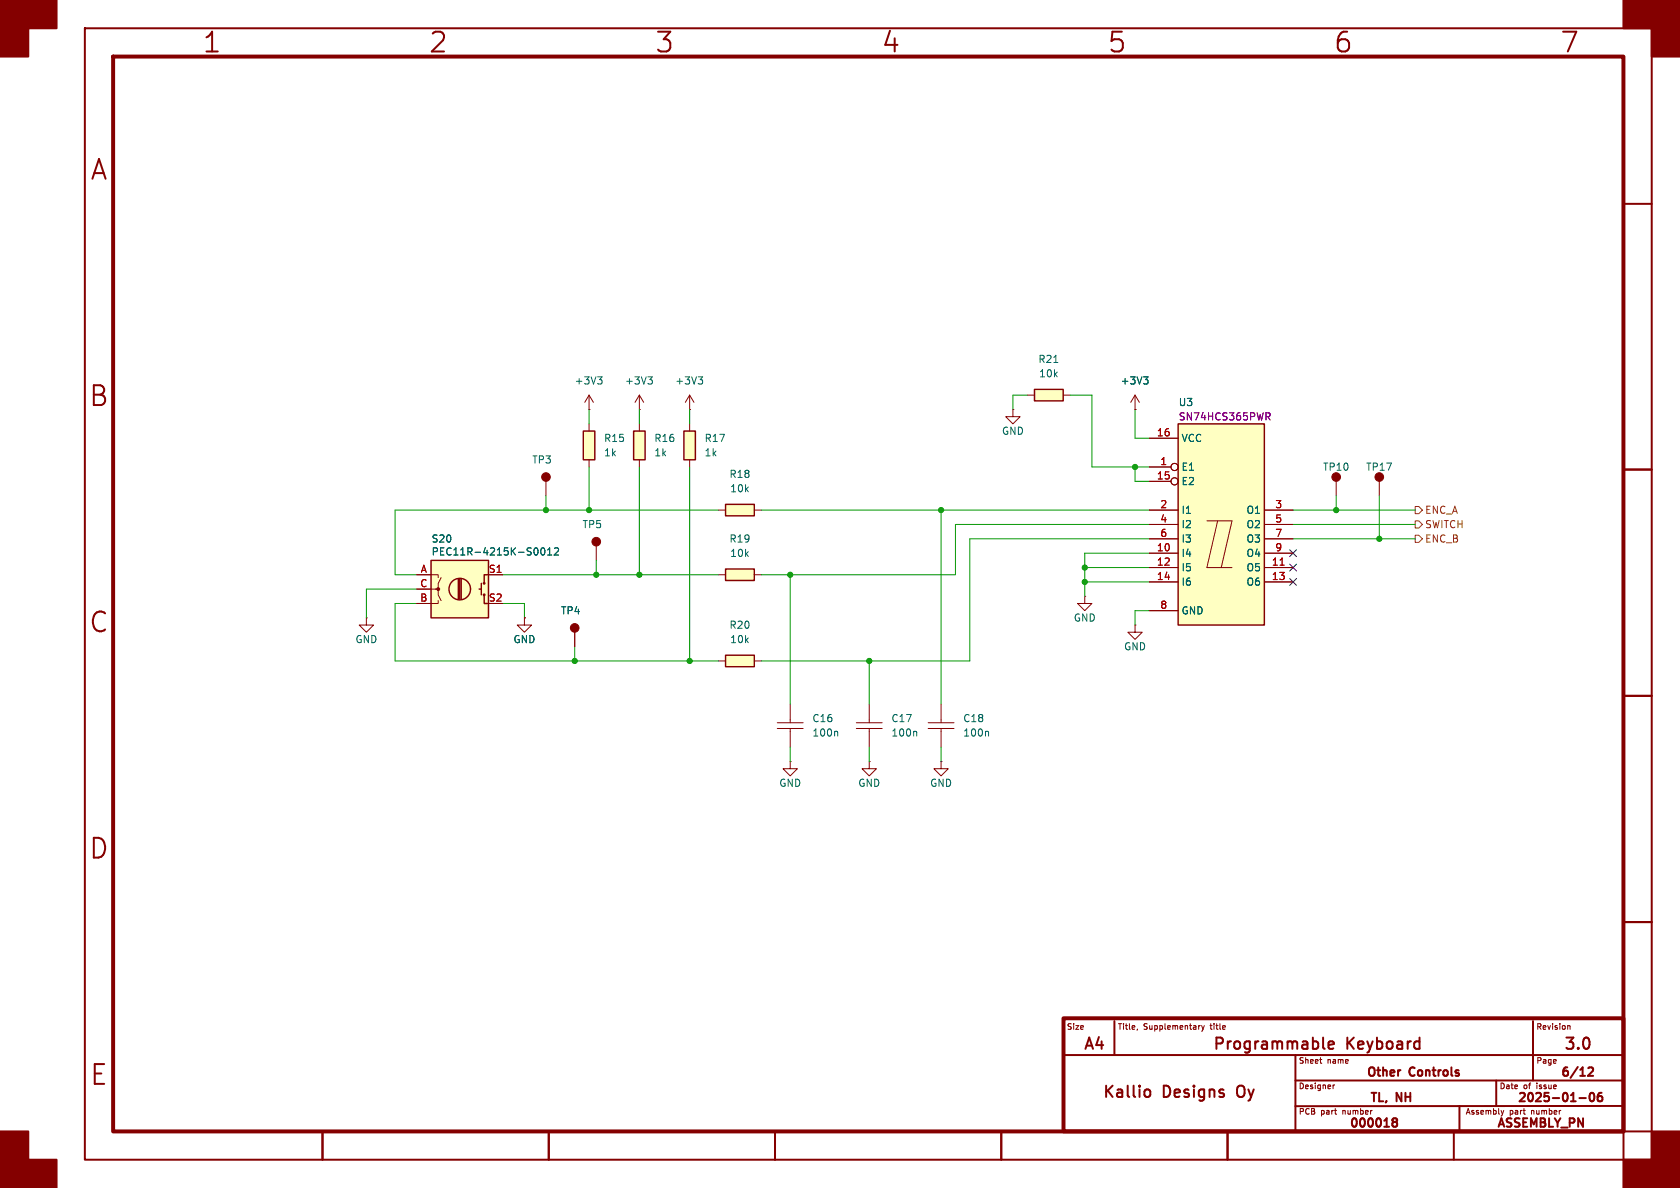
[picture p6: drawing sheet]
<svg xmlns="http://www.w3.org/2000/svg" width="297mm" height="210mm" viewBox="0 0 297 210" stroke-linecap="round" stroke-linejoin="round" font-family="sans-serif">
<g fill="none" stroke="#840000" stroke-width=".35">
<path d="M15 5h277v200h-277zM287 36h5M287 83h5M287 123h5M287 163h5M188 186.5h99M197 180.5v6M202.4 192.8a.54 .54 0 0 1 .5-.2 .54 .54 0 0 1 .5 .4v.5a.54 .54 0 0 1-.5 .4 .54 .54 0 0 1-.5-.2M229 186.5v13.5M229 191h58M233.9 183.4v1.7l.3 .3M234.9 184.7l.9-.1-.1-.4-.6-.1-.2 .3 .1 .9 .1 .1 .6-.1"/>
<path d="M246.4 198.3l-.3-.3 .3-.3 .5 .1 .1 .2-.3 .3M246.4 198.3l-.3 .3 .1 .4 .2 .2 .5-.1 .1-.2-.1-.4-.2-.2M246.4 198.3h.3M247.4 189.2h.2M250.8 184.1l.2 .1M251 183.4v2M251 185.3l-.2 .1M257.7 189.7l.2 .2-.2 .3M257.7 189.2l.2 .1M258 195.5v4.5M264.5 191v4.5M271 180.5v10.5"/>
<path d="M279.2 194.1h1.2M280.8 188.8l.6-.1 .2 .1v.3l-.9 1.1h.9M281.1 193.3l.3-.1a.81 .81 0 0 1 .5 .6 .81 .81 0 0 1-.3 .8l-.1 .1a.81 .81 0 0 1-.4-1.4zM283.1 193.2a.59 .59 0 0 0-.7 .6v.6l.2 .2 .4 .1 .2-.2 .1-.5-.2-.2h-.4l-.3 .2M287 195.5h-58M57 200v5M97 200v5M137 200v5M177 200v5M181 200h111M217 200v5M257 200v5"/>
<path d="M287 200v5"/>
</g>
<path d="M20 10h267v190h-267zM188 180h99v20h-99z" fill="none" stroke="#840000" stroke-width=".7"/>
<g fill="#840000" stroke="#840000" stroke-width=".35">
<path d="M0 0h10v5h-5v5h-5z"/>
<path d="M0 200h5v5h5v5h-10z"/>
<path d="M287 0h10v10h-5v-5h-5z"/>
<path d="M292 200h5v10h-10v-5h5z"/>
</g>
<g fill="none" stroke="#840000" stroke-width=".18">
<path d="M191.8 105.4v1.3h-1.3l1.3 1.3 1.2-1.3h-1.2M191.8 105.4h.1M137.4 127.8h4.6M137.4 128.8h4.6M139.7 124.5v3.3M139.7 128.8v3.3M201.1 181.9l-.1 .2M212.1 181.3h.1M212.4 181.3l.3 .7M212.7 182l-.3 .3M212.9 181.3l-.2 .7M233.3 187.3h.4"/>
<path d="M233.6 188h.1M235.7 191.8v.7M236 191.8l-.3 .2M265.4 196.3l.2 .7M265.6 197l-.1 .2M265.8 196.3l-.2 .7M277.2 181.3h.3l.1 .7"/>
</g>
<path d="M147.9 129.3l.2 .2v.6" fill="none" stroke="#006464" stroke-width=".18"/>
<path d="M128.3 115.8h5v2.1h-5z" fill="#ffffc2"/>
<path d="M128.3 115.8h5v2.1h-5z" fill="none" stroke="#840000" stroke-width=".25"/>
<path d="M127 116.8h1.3M133.3 116.8h1.3M200.7 110.5v1.3h-1.3l1.3 1.2 1.2-1.2h-1.2M200.7 110.5h.1M151.4 127.8h4.6M151.4 128.8h4.6M153.7 124.5v3.3M153.7 128.8v3.3" fill="none" stroke="#840000" stroke-width=".18"/>
<path d="M161.9 129.3l.2 .2v.6" fill="none" stroke="#006464" stroke-width=".18"/>
<path d="M128.3 89.2h5v2h-5z" fill="#ffffc2"/>
<path d="M128.3 89.2h5v2h-5z" fill="none" stroke="#840000" stroke-width=".25"/>
<path d="M127 90.2h1.3M133.3 90.2h1.3" fill="none" stroke="#840000" stroke-width=".18"/>
<path d="M128.3 100.6h5v2h-5z" fill="#ffffc2"/>
<path d="M128.3 100.6h5v2h-5z" fill="none" stroke="#840000" stroke-width=".25"/>
<path d="M179.1 72.4v1.3h-1.3l1.3 1.2 1.2-1.2h-1.2M179.1 72.4h.1M200.7 72.4h.1M200.7 69.9l-.8 1.2M200.7 69.9v2.5M200.7 69.9l.7 1.2M127 101.6h1.3M133.3 101.6h1.3" fill="none" stroke="#840000" stroke-width=".18"/>
<path d="M202.2 66.6h.8l-.5 .5M202.7 67.1l.3 .2v.3l-.3 .3" fill="none" stroke="#006464" stroke-width=".18"/>
<path d="M182.9 68.8h5.1v2.1h-5.1z" fill="#ffffc2"/>
<path d="M182.9 68.8h5.1v2.1h-5.1z" fill="none" stroke="#840000" stroke-width=".25"/>
<g fill="none" stroke="#840000" stroke-width=".18">
<path d="M181.6 69.9h1.3M188 69.9h1.2M236.2 85.1v2.5M64.8 109.2v1.3h-1.3l1.3 1.3 1.2-1.3h-1.2M64.8 109.2h.1M139.7 134.6v1.3h-1.3l1.3 1.3 1.3-1.3h-1.3M139.7 134.6h.1M153.7 134.6v1.3h-1.3l1.3 1.3 1.2-1.3h-1.2M153.7 134.6h.1M164.1 127.8h4.6M164.1 128.8h4.6M166.4 134.6v1.3h-1.3l1.3 1.3 1.2-1.3h-1.2"/>
<path d="M166.4 134.6h.1M166.4 124.5v3.3M166.4 128.8v3.3"/>
</g>
<path d="M186.3 64.1h.7M174.6 129.3l.2 .2v.6" fill="none" stroke="#006464" stroke-width=".18"/>
<circle cx="236.2" cy="84.3" r=".76" fill="#840000" stroke="#840000" stroke-width=".18"/>
<path d="M76.2 99.1h10.2v10.1h-10.2z" fill="#ffffc2"/>
<g fill="none" stroke="#840000" stroke-width=".25">
<path d="M76.2 99.1h10.2v10.1h-10.2zM81 102.4v3.5M81.3 102.4v3.5M81.5 102.4v3.5M84.7 104.1h.4M85.1 103.1v2.1M85.6 105.2v1.5h.8M86.4 101.6h-.8v1.5"/>
<circle cx="81.3" cy="104.1" r="1.9"/>
<circle cx="85.6" cy="105.2" r=".13"/>
<circle cx="85.6" cy="103.1" r=".13"/>
</g>
<g fill="#840000" stroke="#840000" stroke-width=".18">
<circle cx="77.5" cy="104.1" r=".25"/>
<circle cx="105.4" cy="95.8" r=".76"/>
<circle cx="96.5" cy="84.3" r=".76"/>
</g>
<path d="M104.1 72.4h.1M104.1 69.9l-.7 1.2M104.1 69.9v2.5M104.1 69.9l.8 1.2M96.5 85.1v2.5M105.4 96.5v2.6M73.7 101.6h3.8v.5M73.7 104.1h3.8v1.1l.5 1M77.5 106.2v.5h-3.8M78 102.1l-.5 1v1h-.5M86.4 101.6h2.5" fill="none" stroke="#840000" stroke-width=".18"/>
<path d="M105.7 66.6h.7l-.4 .5M106.2 67.1l.2 .2v.3l-.2 .3M95 97l.1 .3-.1 .7M95.7 97l.2-.2a.68 .68 0 0 1 .4 .7 .68 .68 0 0 1-.4 .6l-.2-.1-.1-.4zM96.8 98.1h.7M96.8 97.2l.4-.4v1.3M98 97l.5-.2 .2 .4-.7 .9h.7" fill="none" stroke="#006464" stroke-width=".18"/>
<path d="M103.1 76.2h2.1v5.1h-2.1z" fill="#ffffc2"/>
<path d="M103.1 76.2h2.1v5.1h-2.1z" fill="none" stroke="#840000" stroke-width=".25"/>
<path d="M104.1 74.9v1.3M104.1 81.3v1.3M92.7 109.2v1.3h-1.3l1.3 1.3 1.3-1.3h-1.3M92.7 109.2h.1M101.6 111.8v2.5" fill="none" stroke="#840000" stroke-width=".18"/>
<circle cx="101.6" cy="111" r=".76" fill="#840000" stroke="#840000" stroke-width=".18"/>
<path d="M120.9 76.2h2v5.1h-2z" fill="#ffffc2"/>
<path d="M120.9 76.2h2v5.1h-2z" fill="none" stroke="#840000" stroke-width=".25"/>
<path d="M113 72.4h.1M113 69.9l-.7 1.2M113 69.9v2.5M113 69.9l.8 1.2M121.9 72.4h.1M121.9 69.9v2.5M121.9 74.9v1.3M121.9 69.9l-.7 1.2M121.9 69.9l.8 1.2M121.9 81.3v1.3" fill="none" stroke="#840000" stroke-width=".18"/>
<path d="M114.5 66.6h.8l-.4 .5M115.1 67.1l.2 .2v.3l-.2 .3M123.4 66.6h.8l-.4 .5M124 67.1l.2 .2v.3l-.2 .3" fill="none" stroke="#006464" stroke-width=".18"/>
<path d="M112 76.2h2v5.1h-2z" fill="#ffffc2"/>
<path d="M112 76.2h2v5.1h-2z" fill="none" stroke="#840000" stroke-width=".25"/>
<path d="M113 74.9v1.3M113 81.3v1.3M243.8 85.1v2.5" fill="none" stroke="#840000" stroke-width=".18"/>
<circle cx="243.8" cy="84.3" r=".76" fill="#840000" stroke="#840000" stroke-width=".18"/>
<path d="M208.3 74.9h15.2v35.6h-15.2z" fill="#ffffc2"/>
<g fill="none" stroke="#840000" stroke-width=".18">
<path d="M200.7 72.4h.1M203.2 77.5h5.1M203.2 82.6h3.8M203.2 97.8h5.1M203.2 85.1h3.8M203.2 90.2h5.1M203.2 92.7h5.1M203.2 95.3h5.1M213.4 92.1h4.4l-1.9 8.2M215.3 92.1l-1.9 8.2h4.4M223.5 97.8h5.1M223.5 90.2h5.1"/>
<path d="M223.5 92.7h5.1M223.5 95.3h5.1M73.7 101.6h2.5M73.7 106.7h2.5M73.7 104.1h2.5M86.4 101.6h2.5M92.7 109.2h.1M101.6 111.8v2.5M203.2 100.3h5.1M203.2 102.9h5.1M203.2 108h5.1M223.5 100.3h5.1"/>
<path d="M223.5 102.9h5.1"/>
<circle cx="207.6" cy="82.5" r=".63"/>
<circle cx="207.6" cy="85.1" r=".63"/>
</g>
<path d="M208.3 74.9h15.2v35.6h-15.2z" fill="none" stroke="#840000" stroke-width=".25"/>
<path d="M226.3 99.9h.7" fill="none" stroke="#a90000" stroke-width=".18"/>
<path d="M223.8 73h.5l.2 .2-.1 .4h-.6M224.1 73.6l.4 .6" fill="none" stroke="#840084" stroke-width=".18"/>
<path d="M250.2 92.1h.6l.7 .6-.7 .6h-.6zM250.2 89.5h.6l.7 .7-.7 .6h-.6zM250.2 94.6h.6l.7 .7-.7 .6h-.6z" fill="none" stroke="#725600" stroke-width=".18"/>
<g fill="none" stroke="#009600" stroke-width=".18">
<path d="M104.1 72.4v2.5M113 72.4v2.5M121.9 72.4v2.5M181.6 69.9h-2.5v2.5M189.2 69.9h3.8v12.7h10.2M200.7 72.4v5.1h2.5M96.5 87.6v2.6M104.1 82.6v7.6M105.4 99.1v2.5M113 82.6v19M121.9 82.6v34.2M127 90.2h-57.2v11.4h3.9"/>
<path d="M134.6 90.2h68.6M166.4 90.2v34.3M200.7 82.6v2.5h2.5M203.2 95.3h-31.8v21.5h-36.8M203.2 92.7h-34.3v8.9h-34.3M203.2 97.8h-11.4v7.6M228.6 90.2h21.6M228.6 92.7h21.6M228.6 95.3h21.6M236.2 87.6v2.6M243.8 87.6v7.7M73.7 106.7h-3.9v10.1h57.2"/>
<path d="M73.7 104.1h-8.9v5.1M88.9 101.6h38.1M88.9 106.7h3.8v2.5M101.6 114.3v2.5M139.7 101.6v22.9M153.7 116.8v7.7M191.8 102.9h11.4M191.8 100.3h11.4M203.2 108h-2.5v2.5M139.7 132.1v2.5M153.7 132.1v2.5M166.4 132.1v2.5"/>
</g>
<path d="M228 99.7l1.2 1.2M228 97.2l1.2 1.2M229.2 99.7l-1.2 1.2M229.2 97.2l-1.2 1.2M228 102.3l1.2 1.2M229.2 102.3l-1.2 1.2" fill="none" stroke="#000084" stroke-width=".18"/>
<path d="M202.2 66.6h.8l-.5 .5M202.7 67.1l.3 .2v.3l-.3 .3M95 97l.1 .3-.1 .7M95.7 97l.2-.2a.68 .68 0 0 1 .4 .7 .68 .68 0 0 1-.4 .6l-.2-.1-.1-.4zM96.8 98.1h.7M96.8 97.2l.4-.4v1.3M98 97l.5-.2 .2 .4-.7 .9h.7" fill="none" stroke="#006464" stroke-width=".18"/>
<g fill="#009600" stroke="#009600" stroke-width=".18">
<circle cx="191.8" cy="102.9" r=".46"/>
<circle cx="191.8" cy="100.3" r=".46"/>
<circle cx="121.9" cy="116.8" r=".46"/>
<circle cx="166.4" cy="90.2" r=".46"/>
<circle cx="139.7" cy="101.6" r=".46"/>
<circle cx="153.7" cy="116.8" r=".46"/>
<circle cx="96.5" cy="90.2" r=".46"/>
<circle cx="105.4" cy="101.6" r=".46"/>
<circle cx="113" cy="101.6" r=".46"/>
<circle cx="101.6" cy="116.8" r=".46"/>
<circle cx="104.1" cy="90.2" r=".46"/>
<circle cx="236.2" cy="90.2" r=".46"/>
<circle cx="200.7" cy="82.6" r=".46"/>
<circle cx="243.8" cy="95.3" r=".46"/>
</g>
<g font-size="4.9" fill="#840000">
<text x="35.7" y="9.8">1</text>
<text x="75.7" y="9.8">2</text>
<text x="115.7" y="9.8">3</text>
<text x="155.7" y="9.8">4</text>
<text x="195.7" y="9.8">5</text>
<text x="235.7" y="9.8">6</text>
<text x="275.7" y="9.8">7</text>
<text x="15.8" y="32.3">A</text>
<text x="15.6" y="72.3">B</text>
<text x="15.6" y="112.3">C</text>
<text x="15.6" y="152.3">D</text>
<text x="15.7" y="192.3">E</text>
</g>
<g font-size="2.8" fill="#840000">
<text x="191.4" y="186">A4</text>
<text x="214.2" y="186">Programmable</text>
<text x="238" y="186">Keyboard</text>
<text x="276.3" y="186">3.0</text>
<text x="194.7" y="194.5">Kallio</text>
<text x="205.6" y="194.5">Designs</text>
<text x="219.3" y="194.5">Oy</text>
</g>
<g font-size="2.1" fill="#840000">
<text x="241.5" y="190.8">Other</text>
<text x="249.4" y="190.8">Controls</text>
<text x="275.7" y="190.8">6/12</text>
<text x="241.9" y="195.3">TL,</text>
<text x="246.9" y="195.3">NH</text>
<text x="268.1" y="195.3">2025-01-06</text>
<text x="238.3" y="199.8">000018</text>
<text x="264.4" y="199.8">ASSEMBLY_PN</text>
</g>
<g font-size="1.8" fill="#006464">
<text x="183.5" y="64.4">R21</text>
<text x="101.5" y="68.2">+3V3</text>
<text x="110.4" y="68.2">+3V3</text>
<text x="119.3" y="68.2">+3V3</text>
<text x="183.6" y="66.9">10k</text>
<text x="198" y="68.2">+3V3</text>
<text x="208.3" y="72">U3</text>
<text x="177" y="77.1">GND</text>
<text x="94" y="82.1">TP3</text>
<text x="106.7" y="78.3">R15</text>
<text x="106.7" y="80.9">1k</text>
<text x="115.6" y="78.3">R16</text>
<text x="115.6" y="80.9">1k</text>
<text x="124.5" y="78.3">R17</text>
<text x="124.5" y="80.9">1k</text>
<text x="208.8" y="83.4">E1</text>
<text x="208.8" y="78.3">VCC</text>
<text x="233.8" y="83.4">TP10</text>
<text x="241.4" y="83.4">TP17</text>
<text x="128.9" y="84.7">R18</text>
<text x="129" y="87.2">10k</text>
<text x="208.8" y="86">E2</text>
<text x="102.9" y="93.6">TP5</text>
<text x="208.8" y="91">I1</text>
<text x="208.8" y="93.6">I2</text>
<text x="220.3" y="91">O1</text>
<text x="220.3" y="93.6">O2</text>
<text x="76.2" y="96.1">S20</text>
<text x="76.2" y="98.4">PEC11R-4215K-S0012</text>
<text x="128.9" y="96.1">R19</text>
<text x="129" y="98.7">10k</text>
<text x="208.8" y="98.7">I4</text>
<text x="208.8" y="101.2">I5</text>
<text x="208.8" y="96.1">I3</text>
<text x="220.3" y="101.2">O5</text>
<text x="220.3" y="96.1">O3</text>
<text x="220.3" y="98.7">O4</text>
<text x="208.8" y="103.7">I6</text>
<text x="220.3" y="103.7">O6</text>
<text x="62.7" y="113.9">GND</text>
<text x="90.7" y="113.9">GND</text>
<text x="99.1" y="108.8">TP4</text>
<text x="128.9" y="111.4">R20</text>
<text x="129" y="113.9">10k</text>
<text x="189.7" y="110.1">GND</text>
<text x="208.8" y="108.8">GND</text>
<text x="198.6" y="115.2">GND</text>
<text x="143.5" y="130.4">100n</text>
<text x="143.5" y="127.9">C16</text>
<text x="157.5" y="130.4">100n</text>
<text x="157.5" y="127.9">C17</text>
<text x="170.2" y="130.4">100n</text>
<text x="170.2" y="127.9">C18</text>
<text x="137.7" y="139.3">GND</text>
<text x="151.6" y="139.3">GND</text>
<text x="164.3" y="139.3">GND</text>
</g>
<g font-size="1.8" fill="#a90000">
<text x="204.4" y="77.2">16</text>
<text x="205" y="82.3">1</text>
<text x="204.4" y="84.8">15</text>
<text x="205" y="89.9">2</text>
<text x="225.4" y="89.9">3</text>
<text x="205" y="92.5">4</text>
<text x="205" y="95">6</text>
<text x="225.4" y="92.5">5</text>
<text x="225.4" y="95">7</text>
<text x="74.3" y="101.3">A</text>
<text x="86.3" y="101.3">S1</text>
<text x="204.4" y="97.5">10</text>
<text x="204.4" y="100.1">12</text>
<text x="224.7" y="100.1">11</text>
<text x="225.4" y="97.5">9</text>
<text x="74.2" y="106.4">B</text>
<text x="74.2" y="103.9">C</text>
<text x="86.3" y="106.4">S2</text>
<text x="204.4" y="102.6">14</text>
<text x="205" y="107.7">8</text>
<text x="224.7" y="102.6">13</text>
</g>
<text font-size="1.8" fill="#840084" x="208.3" y="74.5">SN74HCS365PWR</text>
<g font-size="1.8" fill="#725600">
<text x="251.8" y="93.6">SWITCH</text>
<text x="251.8" y="91">ENC_A</text>
<text x="251.8" y="96.1">ENC_B</text>
</g>
<g font-size="1.4" fill="#840000">
<text x="188.5" y="182.3">Size</text>
<text x="197.5" y="182.3">Title,</text>
<text x="202.3" y="182.3">Supplementary</text>
<text x="214.4" y="182.3">title</text>
<text x="271.5" y="182.3">Revision</text>
<text x="229.5" y="188.3">Sheet</text>
<text x="234.8" y="188.3">name</text>
<text x="271.5" y="188.3">Page</text>
<text x="229.5" y="192.8">Designer</text>
<text x="229.5" y="197.3">PCB</text>
<text x="233.6" y="197.3">part</text>
<text x="237.7" y="197.3">number</text>
<text x="259" y="197.3">Assembly</text>
<text x="265" y="192.8">Date</text>
<text x="267" y="197.3">part</text>
<text x="269.4" y="192.8">of</text>
<text x="271.1" y="197.3">number</text>
<text x="272" y="192.8">issue</text>
</g>
</svg>
